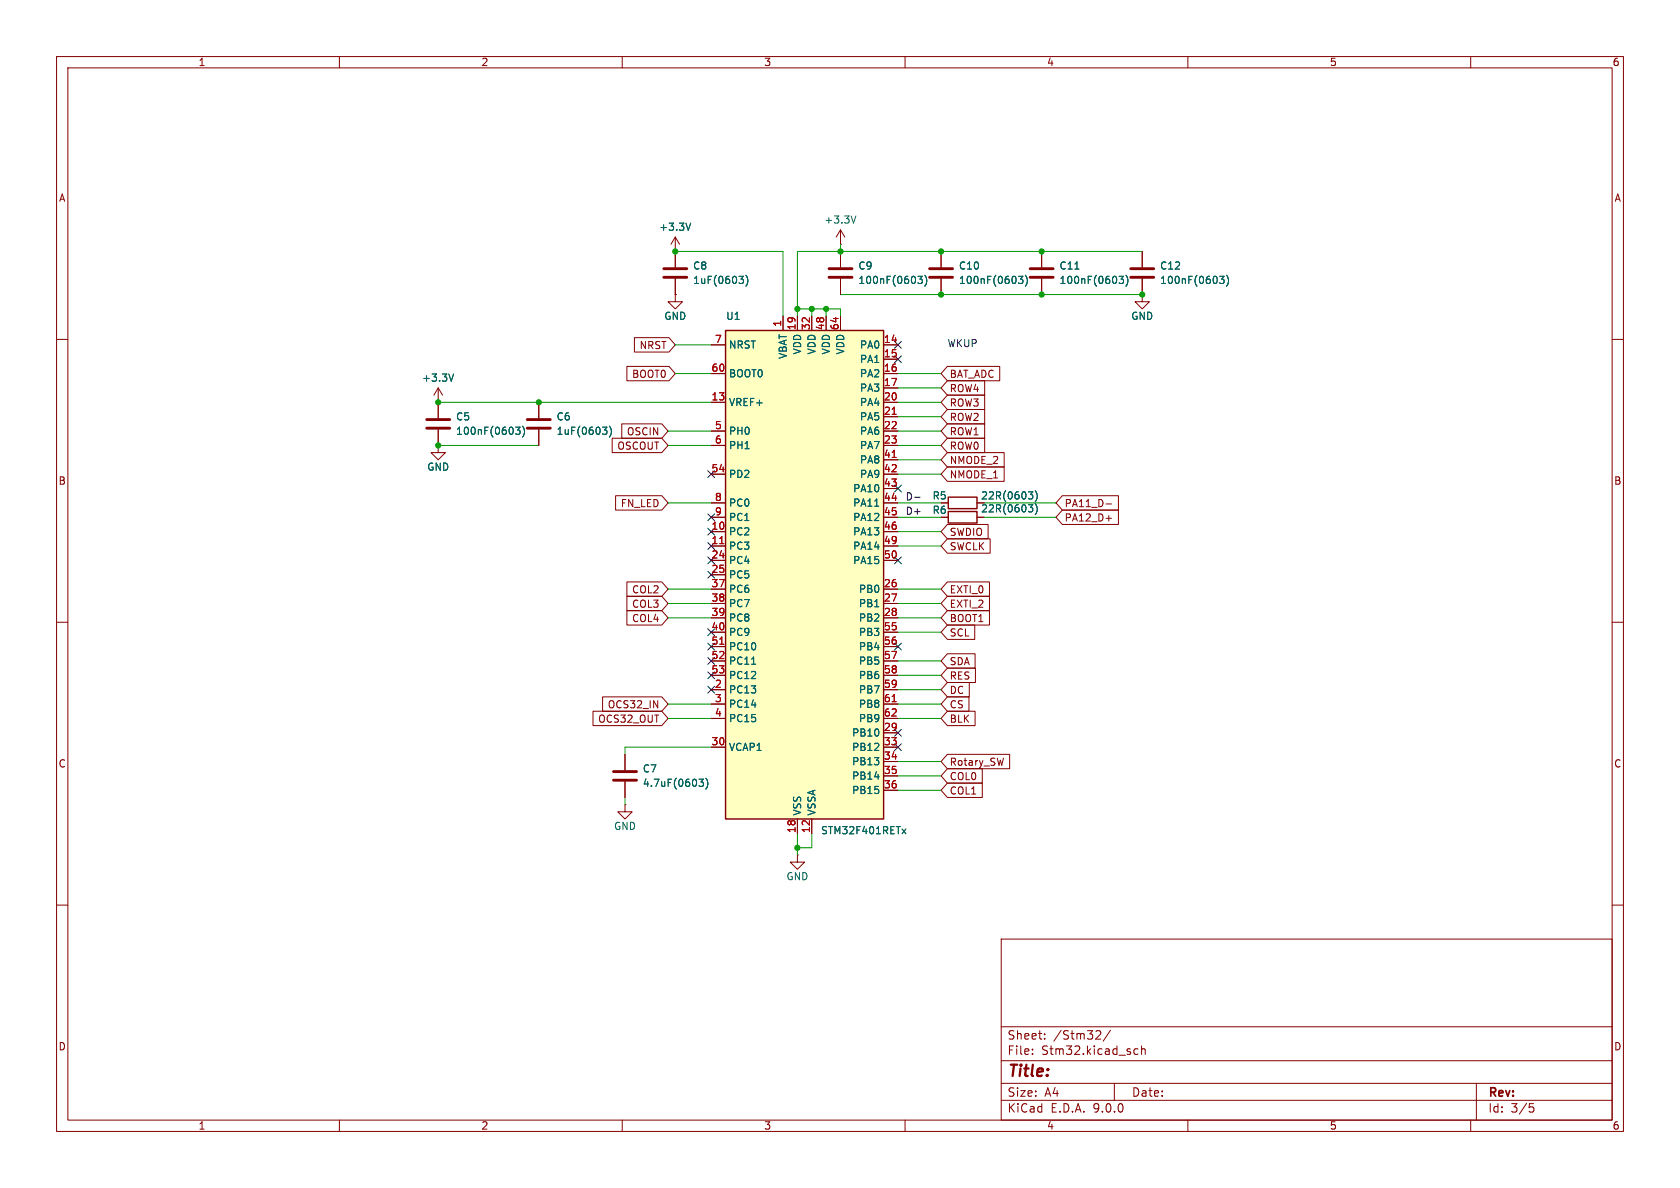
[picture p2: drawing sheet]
<svg xmlns="http://www.w3.org/2000/svg" width="297mm" height="210mm" viewBox="0 0 297 210" stroke-linecap="round" stroke-linejoin="round" font-family="sans-serif">
<g fill="none" stroke="#840000" stroke-width=".18">
<path d="M10 10h277v190h-277zM12 12h273v186h-273zM60 10v2M110 10v2M160 10v2M210 10v2M260 10v2M119.4 52.1v1.2h1.2l-1.2 1.3-1.3-1.3h1.3M119.4 52.1h.1M119.4 44.5h.1M119.4 41.9v5.3M119.4 49.3v2.8"/>
<path d="M119.4 41.9l-.8 1.3M119.4 41.9l.7 1.3M148.6 43.2h.1M148.6 40.6v2.6M148.6 44.5v2.7M148.6 49.3v2.8M148.6 40.6l-.8 1.3M148.6 40.6l.8 1.3M166.4 44.5v2.7M166.4 49.3v2.8M184.1 44.5v2.7M184.1 49.3v2.8"/>
<path d="M201.9 52.1v1.2h1.3l-1.3 1.3-1.2-1.3h1.2M201.9 52.1h.1M201.9 44.5v2.7M201.9 49.3v2.8M10 60h2M77.5 78.7v1.3h1.2l-1.2 1.3-1.3-1.3h1.3M77.5 78.7h.1M77.5 71.1h.1M77.5 68.6l-.8 1.3M77.5 68.6l.7 1.3M77.5 68.6v5.3M77.5 75.9v2.8"/>
<path d="M95.2 71.1v2.8M95.2 75.9v2.8M285 60h2M166.4 91.4h1.2M166.4 88.9h1.2M172.7 91.4h1.3M172.7 88.9h1.3M10 110h2M285 110h2M110.5 133.4v2.7M110.5 138.2v2.8M141 151.1v1.3h1.2l-1.2 1.3-1.3-1.3h1.3"/>
<path d="M141 151.1h.1M10 160h2M177 166h108v32h-108zM285 160h2M60 198v2M110 198v2M160 198v2M177 194.5h108M177 191.5h108M177 187.5h108M177 181.5h108M182.5 186.3v.1"/>
<path d="M182.5 185.5v.1M184.7 183.6v.1M184.7 182.8v.1M194 182.2l.5 .1 .1 .3-.9 1.1h.9M196.3 182.1l-1.3 2M197 191.5v3M200.5 186.3l.2 .1 .5-.1M201.2 185.5l-.5-.1-.2 .1M201.8 185.5l.2-.1 .4 .1 .1 .9M201.8 184.9v1.5M210 198v2M260 198v2"/>
<path d="M261 191.5v6.5M270.4 195.1h.7M270.5 195.7h.4l.3 .3-.2 .5-.5 .1"/>
</g>
<g fill="none" stroke="#840000" stroke-width=".51">
<path d="M117.3 47.5h4.1M117.3 49h4.1M146.6 47.5h4M146.6 49h4M164.3 47.5h4.1M164.3 49h4.1M182.1 47.5h4.1M182.1 49h4.1M199.9 47.5h4.1M199.9 49h4.1M75.4 74.2h4.1M75.4 75.7h4.1"/>
<path d="M93.2 74.2h4.1M93.2 75.7h4.1M108.5 136.4h4M108.5 137.9h4"/>
</g>
<g fill="none" stroke="#006464" stroke-width=".18">
<path d="M122.1 39.4l-.4 1.3M151.3 38.2l-.4 1.2M130.6 48.8h.8l-.4 .5 .4 .1v.5l-.2 .2h-.4M131.9 48.7a1.46 1.46 0 0 1 0 1.9M162.3 48.8h.8l-.5 .5 .4 .1v.6l-.2 .1-.5-.1M163.5 48.7a1.46 1.46 0 0 1 0 1.9M180.1 48.8h.7l-.4 .5 .4 .1v.6l-.2 .1-.5-.1M181.3 48.7a1.46 1.46 0 0 1 0 1.9M190 47.6h.8M197.8 48.8h.8l-.4 .5 .4 .1v.6l-.2 .1-.6-.1M199 48.7a1.46 1.46 0 0 1 0 1.9M215.6 48.8h.8l-.4 .5 .3 .1v.6l-.1 .1-.6-.1"/>
<path d="M216.8 48.7a1.46 1.46 0 0 1 0 1.9M80.2 66.1l-.4 1.3M91.2 75.5h.7l-.4 .5 .4 .1v.6l-.2 .1-.5-.1M92.4 75.3a1.46 1.46 0 0 1 0 2M106.5 75.5h.8l-.4 .5 .3 .1 .1 .4-.2 .3h-.4M107.7 75.3a1.46 1.46 0 0 1 0 2M181.8 89.2h.8l-.4 .5 .3 .1 .1 .5-.3 .2h-.3M181.8 86.9h.8l-.4 .5 .3 .1 .1 .5-.3 .2h-.3M183 89a1.46 1.46 0 0 1 0 2M183 86.8a1.46 1.46 0 0 1 0 1.9M123.6 137.7h.8l-.5 .5 .4 .1v.6l-.2 .1-.5-.1M124.8 137.6a1.46 1.46 0 0 1 0 1.9"/>
</g>
<path d="M167.6 90.4h5.1v2.1h-5.1zM167.6 87.9h5.1v2h-5.1z" fill="none" stroke="#840000" stroke-width=".25"/>
<path d="M128.3 58.4h27.9v86.4h-27.9z" fill="#ffffc2"/>
<path d="M128.3 58.4h27.9v86.4h-27.9z" fill="none" stroke="#840000" stroke-width=".25"/>
<g fill="none" stroke="#840000" stroke-width=".18">
<path d="M112.2 59.7h6.1l1.1 1.3-1.1 1.2h-6.1zM119.4 52.1h.1M119.4 44.5h.1M119.4 44.5v2.7M119.4 49.3v2.8M138.4 55.9v2.5M141 55.9v2.5M143.5 55.9v2.5M146 55.9v2.5M148.6 44.5v2.7M148.6 49.3v2.8M148.6 55.9v2.5"/>
<path d="M166.4 44.5v2.7M166.4 49.3v2.8M184.1 44.5v2.7M184.1 49.3v2.8M201.9 52.1h.1M201.9 44.5v2.7M201.9 49.3v2.8M77.5 78.7h.1M77.5 71.1h.1M77.5 71.1v2.8M77.5 75.9v2.8M95.2 71.1v2.8"/>
<path d="M95.2 75.9v2.8M108.2 77.5h8.8l1.1 1.2-1.1 1.3h-8.8zM109.9 74.9h7.1l1.1 1.3-1.1 1.3h-7.1zM110.8 64.8h7.5l1.1 1.2-1.1 1.3h-7.5zM125.7 61h2.6M125.7 66h2.6M125.7 71.1h2.6M125.7 76.2h2.6M125.7 78.7h2.6M156.2 61h2.5M156.2 66h2.5M156.2 71.1h2.5"/>
<path d="M156.2 76.2h2.5M156.2 78.7h2.5M156.2 63.5h2.5M156.2 68.6h2.5M156.2 73.7h2.5M167.5 64.8h9.2v2.5h-9.2l-1.1-1.3zM167.5 67.3h6.6v2.6h-6.6l-1.1-1.3zM167.5 74.9h6.6v2.6h-6.6l-1.1-1.3zM167.5 72.4h6.6v2.5h-6.6l-1.1-1.2zM167.5 69.8h6.6v2.6h-6.6l-1.1-1.3zM167.5 77.5h6.6v2.5h-6.6l-1.1-1.3zM108.8 87.6h8.2l1.1 1.3-1.1 1.3h-8.2z"/>
<path d="M125.7 83.8h2.6M125.7 88.9h2.6M125.7 91.4h2.6M125.7 94h2.6M125.7 96.5h2.6M125.7 99.1h2.6M156.2 83.8h2.5M156.2 88.9h2.5M156.2 91.4h2.5M156.2 94h2.5M156.2 96.5h2.5M156.2 99.1h2.5"/>
<path d="M156.2 81.3h2.5M156.2 86.4h2.5M166.4 88.9h1.2M166.4 91.4h1.2M167.5 82.5h10v2.6h-10l-1.1-1.3zM167.5 95.2h7.5v2.6h-7.5l-1.1-1.3zM167.5 80h10v2.6h-10l-1.1-1.3zM167.5 92.7h7.2v2.6h-7.2l-1.1-1.3zM172.7 88.9h1.3M172.7 91.4h1.3M187.8 90.2h9.9v2.5h-9.9l-1.1-1.3zM187.8 87.6h9.9v2.6h-9.9l-1.1-1.3z"/>
<path d="M195.5 91.6h1M195.5 89.1h1M110.8 102.9h6.2l1.1 1.2-1.1 1.3h-6.2zM110.8 107.9h6.2l1.1 1.3-1.1 1.3h-6.2zM110.8 105.4h6.2l1.1 1.3-1.1 1.3h-6.2zM125.7 101.6h2.6M125.7 104.1h2.6M125.7 106.7h2.6M125.7 109.2h2.6M125.7 111.8h2.6M125.7 114.3h2.6M125.7 116.8h2.6"/>
<path d="M125.7 119.4h2.6M156.2 104.1h2.5M156.2 106.7h2.5M156.2 109.2h2.5M156.2 111.8h2.5M156.2 114.3h2.5M156.2 116.8h2.5M156.2 119.4h2.5M167.5 105.4h7.4v2.6h-7.4l-1.1-1.3zM167.5 115.6h4.9v2.5h-4.9l-1.1-1.3zM167.5 102.9h7.4v2.5h-7.4l-1.1-1.3zM167.5 110.5h4.8v2.5h-4.8l-1.1-1.2z"/>
<path d="M167.5 107.9h7.4v2.6h-7.4l-1.1-1.3zM167.5 118.1h4.9v2.6h-4.9l-1.1-1.3zM104.8 125.7h12.2l1.1 1.3-1.1 1.3h-12.2zM106.5 123.2h10.5l1.1 1.3-1.1 1.2h-10.5zM110.5 133.4v2.7M110.5 138.2v2.8M125.7 121.9h2.6M125.7 124.5h2.6M125.7 127h2.6M125.7 132.1h2.6M156.2 121.9h2.5M156.2 124.5h2.5"/>
<path d="M156.2 127h2.5M156.2 132.1h2.5M156.2 129.5h2.5M156.2 134.6h2.5M156.2 137.2h2.5M156.2 139.7h2.5M167.5 123.2h3.8v2.5h-3.8l-1.1-1.2zM167.5 120.6h3.9v2.6h-3.9l-1.1-1.3zM167.5 125.7h4.9v2.6h-4.9l-1.1-1.3zM167.5 135.9h6.2v2.5h-6.2l-1.1-1.2zM167.5 133.3h11v2.6h-11l-1.1-1.3zM167.5 138.4h6.2v2.6h-6.2l-1.1-1.3z"/>
<path d="M110.5 142.2v1.3h1.3l-1.3 1.3-1.3-1.3h1.3M110.5 142.2h.1M141 144.8v2.5M143.5 144.8v2.5"/>
</g>
<path d="M157.7 73.2h.7M127.2 96.1h.8M157.7 80.9h.7M127.2 113.9h.8M157.7 124h.7" fill="none" stroke="#a90000" stroke-width=".18"/>
<g fill="none" stroke="#006464" stroke-width=".18">
<path d="M122.1 39.4l-.4 1.3M130.6 48.8h.8l-.4 .5 .4 .1v.5l-.2 .2h-.4M131.9 48.7a1.46 1.46 0 0 1 0 1.9M162.3 48.8h.8l-.5 .5 .4 .1v.6l-.2 .1-.5-.1M163.5 48.7a1.46 1.46 0 0 1 0 1.9M180.1 48.8h.7l-.4 .5 .4 .1v.6l-.2 .1-.5-.1M181.3 48.7a1.46 1.46 0 0 1 0 1.9M190 47.6h.8M197.8 48.8h.8l-.4 .5 .4 .1v.6l-.2 .1-.6-.1M199 48.7a1.46 1.46 0 0 1 0 1.9M215.6 48.8h.8l-.4 .5 .3 .1v.6l-.1 .1-.6-.1M216.8 48.7a1.46 1.46 0 0 1 0 1.9"/>
<path d="M80.2 66.1l-.4 1.3M91.2 75.5h.7l-.4 .5 .4 .1v.6l-.2 .1-.5-.1M92.4 75.3a1.46 1.46 0 0 1 0 2M106.5 75.5h.8l-.4 .5 .3 .1 .1 .4-.2 .3h-.4M107.7 75.3a1.46 1.46 0 0 1 0 2M154.6 89.5h.8M181.8 89.2h.8l-.4 .5 .3 .1 .1 .5-.3 .2h-.3M181.8 86.9h.8l-.4 .5 .3 .1 .1 .5-.3 .2h-.3M183 89a1.46 1.46 0 0 1 0 2M183 86.8a1.46 1.46 0 0 1 0 1.9M132.9 117.4h.7M123.6 137.7h.8l-.5 .5 .4 .1v.6l-.2 .1-.5-.1"/>
<path d="M124.8 137.6a1.46 1.46 0 0 1 0 1.9M159.5 146.5l.6 .9M160.1 146.5l-.6 .9"/>
</g>
<path d="M161.7 87.9h1" fill="none" stroke="#0f0f0f" stroke-width=".18"/>
<g fill="none" stroke="#009600" stroke-width=".18">
<path d="M119.4 44.5h19v11.4M141 54.6h7.6v1.3M143.5 54.6v1.3M146 54.6v1.3M148.6 43.2v1.3M148.6 52.1h53.3M201.9 44.5h-60.9v11.4M77.5 71.1h48.2M77.5 78.7h17.7M118.1 76.2h7.6M118.1 78.7h7.6M119.4 66h6.3"/>
<path d="M119.4 61h6.3M158.7 71.1h7.7M158.7 66h7.7M158.7 76.2h7.7M158.7 68.6h7.7M158.7 73.7h7.7M158.7 78.7h7.7M118.1 88.9h7.6M158.7 96.5h7.7M158.7 91.4h7.7M158.7 88.9h7.7M158.7 81.3h7.7"/>
<path d="M158.7 83.8h7.7M158.7 94h7.7M174 91.4h12.7M174 88.9h12.7M118.1 109.2h7.6M118.1 106.7h7.6M118.1 104.1h7.6M158.7 116.8h7.7M158.7 111.8h7.7M158.7 109.2h7.7M158.7 106.7h7.7M158.7 119.4h7.7"/>
<path d="M158.7 104.1h7.7M118.1 124.5h7.6M118.1 127h7.6M125.7 132.1h-15.2v1.3M158.7 139.7h7.7M158.7 137.2h7.7M158.7 134.6h7.7M158.7 124.5h7.7M158.7 121.9h7.7M158.7 127h7.7M110.5 141v1.2M141 147.3v3.8"/>
<path d="M143.5 147.3v2.6h-2.5"/>
</g>
<g fill="none" stroke="#000084" stroke-width=".18">
<path d="M158.1 60.4l1.3 1.2M158.1 62.9l1.3 1.2M159.4 62.9l-1.3 1.2M159.4 60.4l-1.3 1.2M125.1 95.9l1.2 1.2M125.1 90.8l1.2 1.2M125.1 98.5l1.2 1.2M125.1 83.2l1.2 1.2M125.1 93.4l1.2 1.2M126.3 95.9l-1.2 1.2M126.3 90.8l-1.2 1.2M126.3 98.5l-1.2 1.2"/>
<path d="M126.3 83.2l-1.2 1.2M126.3 93.4l-1.2 1.2M158.1 85.8l1.3 1.2M158.1 98.5l1.3 1.2M159.4 85.8l-1.3 1.2M159.4 98.5l-1.3 1.2M125.1 118.8l1.2 1.2M125.1 113.7l1.2 1.2M125.1 116.2l1.2 1.2M125.1 111.2l1.2 1.2M125.1 101l1.2 1.2M126.3 118.8l-1.2 1.2"/>
<path d="M126.3 113.7l-1.2 1.2M126.3 116.2l-1.2 1.2M126.3 111.2l-1.2 1.2M126.3 101l-1.2 1.2M158.1 113.7l1.3 1.2M159.4 113.7l-1.3 1.2M125.1 121.3l1.2 1.2M126.3 121.3l-1.2 1.2M158.1 131.5l1.3 1.2M158.1 128.9l1.3 1.2M159.4 131.5l-1.3 1.2M159.4 128.9l-1.3 1.2"/>
</g>
<g fill="#009600" stroke="#009600" stroke-width=".18">
<circle cx="77.5" cy="71.1" r=".46"/>
<circle cx="95.2" cy="71.1" r=".46"/>
<circle cx="77.5" cy="78.7" r=".46"/>
<circle cx="143.5" cy="54.6" r=".46"/>
<circle cx="146" cy="54.6" r=".46"/>
<circle cx="141" cy="54.6" r=".46"/>
<circle cx="119.4" cy="44.5" r=".46"/>
<circle cx="184.1" cy="52.1" r=".46"/>
<circle cx="166.4" cy="44.5" r=".46"/>
<circle cx="184.1" cy="44.5" r=".46"/>
<circle cx="166.4" cy="52.1" r=".46"/>
<circle cx="148.6" cy="44.5" r=".46"/>
<circle cx="201.9" cy="52.1" r=".46"/>
<circle cx="141" cy="149.9" r=".46"/>
</g>
<text font-size="2.8" fill="#840000" x="178" y="190.9">Title:</text>
<g font-size="2.1" fill="#840000">
<text x="178" y="184">Sheet:</text>
<text x="186.2" y="184">/Stm32/</text>
<text x="178" y="186.7">File:</text>
<text x="184.1" y="186.7">Stm32.kicad_sch</text>
<text x="178" y="196.9">KiCad</text>
<text x="178" y="194.1">Size:</text>
<text x="184.7" y="194.1">A4</text>
<text x="185.7" y="196.9">E.D.A.</text>
<text x="193.3" y="196.9">9.0.0</text>
<text x="200" y="194.1">Date:</text>
<text x="263" y="194.3">Rev:</text>
<text x="263" y="196.9">Id:</text>
<text x="267.1" y="196.9">3/5</text>
</g>
<g font-size="1.8" fill="#840000">
<text x="35" y="11.9">1</text>
<text x="85" y="11.9">2</text>
<text x="135" y="11.9">3</text>
<text x="185" y="11.9">4</text>
<text x="235" y="11.9">5</text>
<text x="285" y="11.9">6</text>
<text x="10.3" y="35.9">A</text>
<text x="285.3" y="35.9">A</text>
<text x="113" y="61.9">NRST</text>
<text x="111.6" y="67">BOOT0</text>
<text x="167.8" y="67">BAT_ADC</text>
<text x="167.8" y="69.5">ROW4</text>
<text x="110.7" y="77.2">OSCIN</text>
<text x="167.8" y="77.2">ROW1</text>
<text x="167.8" y="74.6">ROW2</text>
<text x="167.8" y="72.1">ROW3</text>
<text x="109" y="79.7">OSCOUT</text>
<text x="167.8" y="82.2">NMODE_2</text>
<text x="167.8" y="79.7">ROW0</text>
<text x="10.3" y="85.9">B</text>
<text x="109.6" y="89.9">FN_LED</text>
<text x="167.8" y="84.8">NMODE_1</text>
<text x="188.1" y="89.9">PA11_D-</text>
<text x="285.3" y="85.9">B</text>
<text x="167.8" y="94.9">SWDIO</text>
<text x="188.1" y="92.4">PA12_D+</text>
<text x="167.8" y="97.5">SWCLK</text>
<text x="111.6" y="105.1">COL2</text>
<text x="111.6" y="107.6">COL3</text>
<text x="167.8" y="107.6">EXTI_2</text>
<text x="167.8" y="105.1">EXTI_0</text>
<text x="111.6" y="110.2">COL4</text>
<text x="167.8" y="112.7">SCL</text>
<text x="167.8" y="110.2">BOOT1</text>
<text x="167.8" y="117.8">SDA</text>
<text x="107.3" y="125.4">OCS32_IN</text>
<text x="167.8" y="125.4">CS</text>
<text x="167.8" y="122.9">DC</text>
<text x="167.8" y="120.3">RES</text>
<text x="105.7" y="128">OCS32_OUT</text>
<text x="167.8" y="128">BLK</text>
<text x="10.3" y="135.9">C</text>
<text x="167.8" y="135.6">Rotary_SW</text>
<text x="285.3" y="135.9">C</text>
<text x="167.8" y="138.1">COL0</text>
<text x="167.8" y="140.7">COL1</text>
<text x="10.3" y="185.9">D</text>
<text x="285.3" y="185.9">D</text>
<text x="35" y="199.9">1</text>
<text x="85" y="199.9">2</text>
<text x="135" y="199.9">3</text>
<text x="185" y="199.9">4</text>
<text x="235" y="199.9">5</text>
<text x="285" y="199.9">6</text>
</g>
<g font-size="1.8" fill="#006464">
<text x="116.4" y="41">+3.3V</text>
<text x="145.6" y="39.7">+3.3V</text>
<text x="122.4" y="47.9">C8</text>
<text x="151.6" y="47.9">C9</text>
<text x="169.4" y="47.9">C10</text>
<text x="187.2" y="47.9">C11</text>
<text x="205" y="47.9">C12</text>
<text x="122.4" y="50.4">1uF(0603)</text>
<text x="151.6" y="50.4">100nF(0603)</text>
<text x="169.4" y="50.4">100nF(0603)</text>
<text x="187.2" y="50.4">100nF(0603)</text>
<text x="205" y="50.4">100nF(0603)</text>
<text x="117.3" y="56.7">GND</text>
<text x="128.3" y="56.7">U1</text>
<text x="199.9" y="56.7">GND</text>
<text x="128.8" y="61.8">NRST</text>
<text x="139.3" y="63.5" transform="rotate(-90 139.3 63.5)">VBAT</text>
<text x="141.8" y="62.8" transform="rotate(-90 141.8 62.8)">VDD</text>
<text x="144.4" y="62.8" transform="rotate(-90 144.4 62.8)">VDD</text>
<text x="146.9" y="62.8" transform="rotate(-90 146.9 62.8)">VDD</text>
<text x="149.5" y="62.8" transform="rotate(-90 149.5 62.8)">VDD</text>
<text x="151.9" y="61.8">PA0</text>
<text x="151.9" y="64.4">PA1</text>
<text x="74.5" y="67.7">+3.3V</text>
<text x="128.8" y="66.9">BOOT0</text>
<text x="128.8" y="72">VREF+</text>
<text x="151.9" y="66.9">PA2</text>
<text x="151.9" y="69.4">PA3</text>
<text x="151.9" y="72">PA4</text>
<text x="80.5" y="74.5">C5</text>
<text x="80.5" y="77.1">100nF(0603)</text>
<text x="98.3" y="74.5">C6</text>
<text x="98.3" y="77.1">1uF(0603)</text>
<text x="128.8" y="77.1">PH0</text>
<text x="151.9" y="74.5">PA5</text>
<text x="151.9" y="77.1">PA6</text>
<text x="75.4" y="83.4">GND</text>
<text x="128.8" y="79.6">PH1</text>
<text x="151.9" y="79.6">PA7</text>
<text x="151.9" y="82.1">PA8</text>
<text x="128.8" y="84.7">PD2</text>
<text x="128.8" y="89.8">PC0</text>
<text x="150.7" y="87.2">PA10</text>
<text x="150.7" y="89.8">PA11</text>
<text x="151.9" y="84.7">PA9</text>
<text x="164.8" y="88.5">R5</text>
<text x="173.4" y="88.5">22R(0603)</text>
<text x="128.8" y="92.3">PC1</text>
<text x="128.8" y="94.8">PC2</text>
<text x="150.7" y="92.3">PA12</text>
<text x="150.7" y="94.8">PA13</text>
<text x="164.8" y="91">R6</text>
<text x="173.4" y="90.8">22R(0603)</text>
<text x="128.8" y="97.4">PC3</text>
<text x="128.8" y="99.9">PC4</text>
<text x="150.7" y="97.4">PA14</text>
<text x="150.7" y="99.9">PA15</text>
<text x="128.8" y="102.5">PC5</text>
<text x="128.8" y="105">PC6</text>
<text x="128.8" y="107.5">PC7</text>
<text x="151.7" y="105">PB0</text>
<text x="151.7" y="107.5">PB1</text>
<text x="128.8" y="110.1">PC8</text>
<text x="128.8" y="112.6">PC9</text>
<text x="151.7" y="110.1">PB2</text>
<text x="151.7" y="112.6">PB3</text>
<text x="128.8" y="115.2">PC10</text>
<text x="128.8" y="117.7">PC11</text>
<text x="151.7" y="115.2">PB4</text>
<text x="151.7" y="117.7">PB5</text>
<text x="128.8" y="120.2">PC12</text>
<text x="128.8" y="122.8">PC13</text>
<text x="128.8" y="125.3">PC14</text>
<text x="151.7" y="120.2">PB6</text>
<text x="151.7" y="122.8">PB7</text>
<text x="151.7" y="125.3">PB8</text>
<text x="128.8" y="127.9">PC15</text>
<text x="150.5" y="130.4">PB10</text>
<text x="151.7" y="127.9">PB9</text>
<text x="113.5" y="136.8">C7</text>
<text x="128.8" y="132.9">VCAP1</text>
<text x="150.5" y="132.9">PB12</text>
<text x="150.5" y="135.5">PB13</text>
<text x="113.5" y="139.3">4.7uF(0603)</text>
<text x="150.5" y="138">PB14</text>
<text x="150.5" y="140.6">PB15</text>
<text x="108.5" y="146.9">GND</text>
<text x="141.8" y="144.3" transform="rotate(-90 141.8 144.3)">VSS</text>
<text x="144.4" y="144.3" transform="rotate(-90 144.4 144.3)">VSSA</text>
<text x="145" y="147.7">STM32F401RETx</text>
<text x="138.9" y="155.8">GND</text>
</g>
<g font-size="1.8" fill="#a90000">
<text x="138.2" y="57.9" transform="rotate(-90 138.2 57.9)">1</text>
<text x="140.7" y="58.5" transform="rotate(-90 140.7 58.5)">19</text>
<text x="143.3" y="58.5" transform="rotate(-90 143.3 58.5)">32</text>
<text x="145.8" y="58.5" transform="rotate(-90 145.8 58.5)">48</text>
<text x="148.3" y="58.5" transform="rotate(-90 148.3 58.5)">64</text>
<text x="125.7" y="65.8">60</text>
<text x="126.3" y="60.7">7</text>
<text x="156.2" y="60.7">14</text>
<text x="156.2" y="63.2">15</text>
<text x="156.2" y="65.8">16</text>
<text x="125.7" y="70.9">13</text>
<text x="156.2" y="68.3">17</text>
<text x="156.2" y="70.9">20</text>
<text x="126.3" y="75.9">5</text>
<text x="156.2" y="73.4">21</text>
<text x="156.2" y="75.9">22</text>
<text x="125.7" y="83.6">54</text>
<text x="126.3" y="78.5">6</text>
<text x="156.2" y="78.5">23</text>
<text x="156.2" y="81">41</text>
<text x="156.2" y="83.6">42</text>
<text x="126.3" y="88.6">8</text>
<text x="156.2" y="86.1">43</text>
<text x="156.2" y="88.6">44</text>
<text x="125.7" y="93.7">10</text>
<text x="126.3" y="91.2">9</text>
<text x="156.2" y="91.2">45</text>
<text x="156.2" y="93.7">46</text>
<text x="125.7" y="96.3">11</text>
<text x="125.7" y="98.8">24</text>
<text x="125.7" y="101.3">25</text>
<text x="156.2" y="96.3">49</text>
<text x="156.2" y="98.8">50</text>
<text x="125.7" y="103.9">37</text>
<text x="125.7" y="106.4">38</text>
<text x="156.2" y="103.9">26</text>
<text x="156.2" y="106.4">27</text>
<text x="125.7" y="109">39</text>
<text x="125.7" y="111.5">40</text>
<text x="156.2" y="109">28</text>
<text x="156.2" y="111.5">55</text>
<text x="125.7" y="114">51</text>
<text x="125.7" y="116.6">52</text>
<text x="125.7" y="119.1">53</text>
<text x="156.2" y="114">56</text>
<text x="156.2" y="116.6">57</text>
<text x="156.2" y="119.1">58</text>
<text x="126.3" y="121.7">2</text>
<text x="126.3" y="124.2">3</text>
<text x="156.2" y="121.7">59</text>
<text x="156.2" y="124.2">61</text>
<text x="125.7" y="131.8">30</text>
<text x="126.3" y="126.7">4</text>
<text x="156.2" y="126.7">62</text>
<text x="156.2" y="129.3">29</text>
<text x="156.2" y="131.8">33</text>
<text x="156.2" y="134.4">34</text>
<text x="156.2" y="136.9">35</text>
<text x="156.2" y="139.4">36</text>
<text x="140.7" y="147.4" transform="rotate(-90 140.7 147.4)">18</text>
<text x="143.3" y="147.4" transform="rotate(-90 143.3 147.4)">12</text>
</g>
<text font-size="1.8" fill="#0000c2" x="167.4" y="61.6">WKUP</text>
<g font-size="1.8" fill="#0f0f0f">
<text x="160" y="88.6">D-</text>
<text x="160" y="91.1">D+</text>
</g>
</svg>
